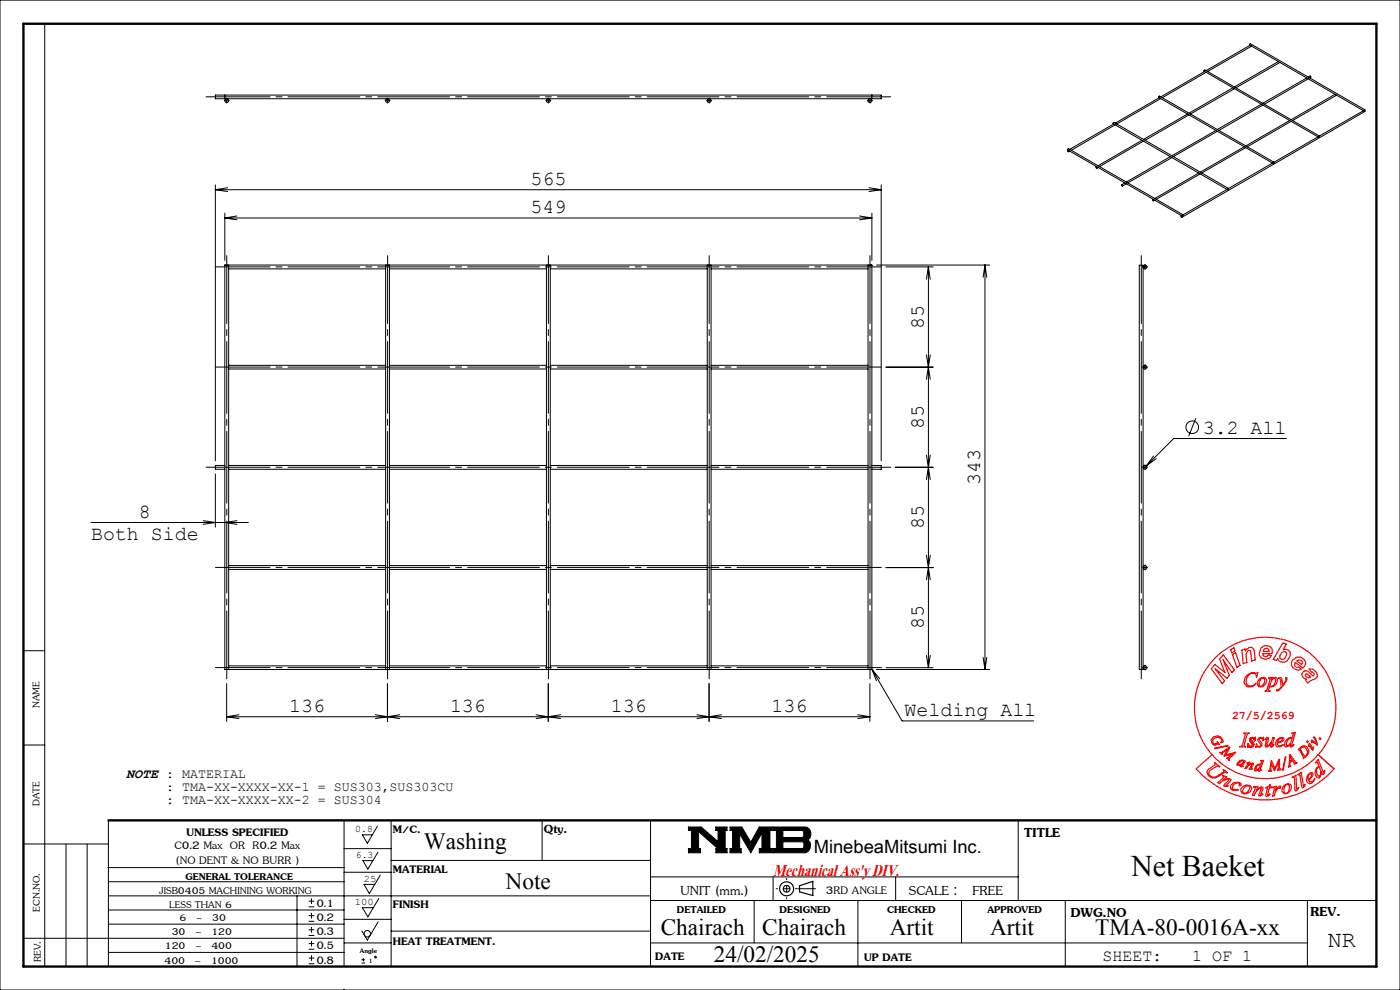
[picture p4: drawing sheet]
<svg xmlns="http://www.w3.org/2000/svg" width="297mm" height="210mm" viewBox="0 0 297 210" stroke-linecap="round" stroke-linejoin="round" font-family="sans-serif">
<g fill="none" stroke="#000" stroke-width=".21">
<path d="M0 0h297v210h-297zM9.5 5v200M255.6 15.2l-9.4 5.4M255.9 15.3l-9.3 5.4M261.5 18.6l-9.3 5.4M261.9 18.8l-9.3 5.4M265.2 9.6l-9.3 5.4M265.5 9.8l-9.3 5.4M271.2 13l-9.3 5.4M271.5 13.3l-9.3 5.3M277.2 16.5l-9.3 5.4M277.5 16.4l.5-.3 .1 .3-.3 .1"/>
<path d="M277.5 16.7l-9.3 5.4M283.2 20l-9.3 5.4M45.7 39.2v58.5M45.7 20.2h141.2v.7h-141.2zM47.7 20.2v.7M48 21.4h.2M48.1 21.2v.3M48.3 39.8l-2.6 .4M82.1 21.4h.2M82.2 21.2v.3M116.2 21.4h.3M116.3 21.2v.3"/>
<path d="M150.3 21.4h.3M150.4 21.2v.3M184.4 39.8l2.5 .4M184.4 21.4h.3M184.5 21.2v.3M185 20.2v.7M186.9 39.2v58.5M226.6 31.9h-.1M226.9 32.1l-.2 .1M232.5 35.4l.2 .1v.2zM232.6 35.3l-.1 .1M232.9 35.5l-.2 .2"/>
<path d="M236.3 26.3l-9.4 5.4M236.6 26.5l-9.3 5.4M238.6 38.8l-.7 .4M238.9 39l-.8 .5M242.3 29.8l-9.4 5.4M242.6 29.9l-9.3 5.4M245.9 20.7l-9.3 5.4M246.2 20.9l-9.3 5.4M248.3 33.2l-9.4 5.4M248.6 33.4l-9.3 5.4M251.9 24.2l-9.3 5.4M252.2 24.4l-9.3 5.4"/>
<path d="M254.3 36.7l-9.3 5.4M254.6 36.9l-9.3 5.4M257.9 27.7l-9.3 5.3M258.2 27.9l-9.3 5.3M260.6 40l-24.3-14-.2 .1v.1l24.3 14M263.9 31.1l-9.3 5.4M264.3 31.3l-9.4 5.4M267.6 22.1l-9.4 5.4M267.9 22.3l-9.3 5.4M269.9 34.6l-9.3 5.4M270.2 34.4l-24.2-14-.2 .1v.2l24.3 14M273.6 25.6l-9.3 5.4"/>
<path d="M273.9 25.7l-9.3 5.4M279.6 29l-9.3 5.4M279.8 28.8l.1 .1-.1 .2zM283.5 20.2l-9.3 5.4M289.2 23.5l-9.3 5.3-24.3-14-.2 .1v.2l24.3 14M289.4 23.3l.2 .1-.2 .2zM289.5 23.5v.2l-38.8 22.4M289.5 23.3l-24.3-14.1-.1 .1v.3l24.3 14M45.7 40.2h141.2M45.7 40.2l2.6 .4M47.7 45.2v10M47.7 46.2h137.3"/>
<path d="M47.7 46.2l2.6 .4M47.7 56.3h.8v85.7h-.8M48.5 57h33.3M50.3 45.8l-2.6 .4M81.8 56.3h.8v85.7h-.8zM82.6 57h33.3M115.9 56.3h.8v85.7h-.8zM116.7 57h33.3M150 56.3h.8v85.7h-.8zM150.8 57h33.4M182.4 45.8l2.6 .4M185 45.2v10"/>
<path d="M185 46.2l-2.6 .4M185 56.3h-.8v85.7h.8M185.9 56.2h24M186.9 40.2l-2.5 .4M188 56.6h9.9M197 56.6v85M197 56.6l.3 2.6M197 56.6l-.5 2.6M209 56.2v85.8M209 56.2l.3 2.6M209 56.2l-.4 2.6M241.7 56.3h.8v85.7h-.8z"/>
<path d="M242.8 56.6h.2M242.9 56.5v.3M244.7 42.3h-.2M245 42.5l-.3 .1M250.5 45.8l.2 .1v.2zM250.6 45.7l-.1 .1M250.9 45.5l-24.2-14-.2 .2 24.3 14.1M260.3 40.2l-9.3 5.4M260.5 40h.1l-.1 .2zM48.5 77.5h33.3M48.5 78.3h33.3M82.6 77.5h33.3"/>
<path d="M82.6 78.3h33.3M116.7 77.5h33.3M116.7 78.3h33.3M150.8 77.5h33.4M150.8 78.3h33.4M188 77.9h9.9M196.5 75.3l.5 2.6M197 77.9l.3 2.6M197 77.9l-.5 2.6M197.3 75.3l-.3 2.6M242.8 77.9h.2M242.9 77.7v.3"/>
<path d="M47.7 98.7h-2v.8h2M48.5 98.7h33.3M48.5 99.5h33.3M82.6 98.7h33.3M82.6 99.5h33.3M116.7 98.7h33.3M116.7 99.5h33.3M150.8 98.7h33.4M150.8 99.5h33.4M185 98.7h1.9v.8h-1.9M189.9 99.1h8M196.5 96.5l.5 2.6"/>
<path d="M197 99.1l.3 2.6M197 99.1l-.5 2.6M197.3 96.5l-.3 2.6M242.8 99.1h.2M242.9 99v.3M244.7 96.7l-1.5 2.1 2.1-1.5M253.7 88.7l-1.5 3.9M272.9 93h-23.9l-6.4 6.4M19.3 110.8h33.4M43.1 110.4l2.6 .4-2.6 .4M45.7 100.5v11.3M48.5 120h33.3"/>
<path d="M50.3 110.4l-2.6 .4 2.6 .4M82.6 120h33.3M116.7 120h33.3M150.8 120h33.4M196.5 117.8l.5 2.6M197.3 117.8l-.3 2.6M5 138h4.5M48.5 120.8h33.3M82.6 120.8h33.3M116.7 120.8h33.3M150.8 120.8h33.4M188 120.4h9.9"/>
<path d="M196.5 139l.5 2.6M197 120.4l.3 2.6M197 120.4l-.5 2.6M197.3 139l-.3 2.6M208.6 139.4l.4 2.6M209.3 139.4l-.3 2.6M242.8 120.4h.2M242.9 120.3v.2M5 158h4.5M47.7 142h.1M47.7 142v-85.8h137.3v85.8M47.7 142h137.3"/>
<path d="M48.1 145v8M48.1 152h136.4M48.1 152l2.6 .4M48.5 141.2h33.3M50.7 151.6l-2.6 .4M79.6 151.6l2.6 .4M82.2 152l2.6 .4M82.2 145v8M82.2 152l-2.6 .4M82.6 141.2h33.3M84.8 151.6l-2.6 .4M113.7 151.6l2.6 .4"/>
<path d="M116.3 152l-2.6 .4M116.3 145v8M116.3 152l2.6 .4M116.7 141.2h33.3M118.9 151.6l-2.6 .4M147.8 151.6l2.6 .4M150.4 152l2.6 .4M150.4 145v8M150.4 152l-2.6 .4M150.8 141.2h33.4M153 151.6l-2.6 .4M182 151.6l2.5 .4"/>
<path d="M184.5 145v8M184.5 152l-2.5 .4M185 141.9l6.4 11h27.9M185 141.9l1.6 2.1M185 141.9l.9 2.5M185 142h.1M185.9 142h24M188 141.6h9.9M242.8 141.6h.2M242.9 141.5v.2M5 179h18M14 179v26"/>
<path d="M18.5 179v26M23 174v31M73 174v31M80 175.3l-2.1 3.6-1-1.8h2.1M83 174v31M115 174v8.5M138 174v31M146 175.4h2.8l3.5 3.1v-2.3h-.5v-.8h2.4v.8h-.4v3.8h.4v.9h-2.3v-.9h.4l-4.1-3.6v3.6h.4v.9h-2.6v-.9h.7v-3.8h-.7zM154.9 175.4h2.5l1.9 3.2 1.8-3.2h2.7v.8h-.5v3.8h.5v.9h-2.7v-.9h.5v-3.3l-2.3 4.2-2.4-4v3.1h.3v.9h-2.3v-.9h.5v-3.8h-.5zM164.1 175.4h6.6a1.47 1.47 0 0 1 1.3 1.2 1.47 1.47 0 0 1-.7 1.6 1.48 1.48 0 0 1 .6 1.6 1.48 1.48 0 0 1-1.4 1.1h-6.4v-.9h.6v-3.8h-.6zM166.1 176.2h4.1l.3 .3v.8l-.3 .4h-4.1zM166.1 178.6h4.2l.2 .2 .1 .8-.3 .4h-4.2z"/>
<path d="M216 174v17M5 199h68M22.9 184h50.1M23 190h115M23 196h50M23 193h50M23 187h50M63 190v15M65.5 192.4h1.2M65.5 191.2h1.2M65.5 195.4h1.2M65.5 194.2h1.2"/>
<path d="M65.5 198.4h1.2M65.5 197.2h1.2M66.1 190.6v1.2M66.1 193.6v1.2M66.1 196.6v1.2M66.1 199.6v1.2M73 195h10M73 185h10M73 180h10M80.2 180.8l-2.2 3.6-1-1.8h2.1M80.2 195.5l-2.3 3.9-1.1-1.9M80.4 190.6l-2.4 3.9-1.1-2h2.3"/>
<path d="M80.7 185.6l-2.3 3.9-1.2-1.9h2.3M83 197.5h55M83 182.5h55M138 186h78M138 191h154M160 191v9M164 186v5M182 191v14M190 186v5M204 191v9M226 191v14M277.4 191v14"/>
<path d="M23 202h50M65.5 201.4h1.2M65.5 200.2h1.2M65.5 204.4h1.2M65.5 203.2h1.2M66.1 202.6v1.2M73 200h10M76.7 204.3h.7M76.7 203.6h.7M77.1 203.2v.7M138 200h139.4"/>
<circle cx="48.1" cy="21.4" r=".39"/>
<circle cx="82.2" cy="21.4" r=".39"/>
<circle cx="116.3" cy="21.4" r=".39"/>
<circle cx="150.4" cy="21.4" r=".39"/>
<circle cx="184.5" cy="21.4" r=".39"/>
<circle cx="226.6" cy="32" r=".13"/>
<circle cx="238.1" cy="39.3" r=".14"/>
<circle cx="270.2" cy="34.6" r=".13"/>
<circle cx="242.9" cy="56.6" r=".4"/>
<circle cx="244.6" cy="42.4" r=".13"/>
<circle cx="250.9" cy="45.7" r=".14"/>
<circle cx="242.9" cy="77.9" r=".39"/>
<circle cx="242.9" cy="99.1" r=".39"/>
<circle cx="252.9" cy="90.6" r="1.34"/>
<circle cx="242.9" cy="120.4" r=".4"/>
<circle cx="242.9" cy="141.6" r=".39"/>
<circle cx="77.9" cy="198.1" r=".68"/>
<circle cx="79.7" cy="203" r=".17"/>
</g>
<g fill="none" stroke="#000" stroke-width=".25">
<path d="M169.6 187.9l2.8-.9v3l-2.8-.8z"/>
<circle cx="166.9" cy="188.5" r="1.49"/>
<circle cx="166.9" cy="188.5" r=".7"/>
</g>
<g fill="none" stroke="#f00" stroke-width=".25">
<path d="M259.5 138.9l2.4 3.2-.6 .6-1.8-2.7 1.3 3.3-.5 .6-2.5-2 2 2.6-.5 .5-2.3-3.2 .7-.8 2.2 1.7-1.2-2.9zM261.1 137.8l.7-.4 .2 .7-.7 .4zM261.4 138.8l.7-.3 1 2.6-.7 .5zM263.5 137.9l.7-.2v.4l.9-.8h.5a2.85 2.85 0 0 1 .7 2.7l-.8 .2-.1-1.6a.47 .47 0 0 0-.5-.6l-.5 .7 .1 1.8-.8 .3zM267.5 137.5a1.34 1.34 0 0 1 1.4-.5 1.34 1.34 0 0 1 1 1.1v.5h-2l.1 .5 .5 .2 .3-.1 .3-.3 .7 .2-.5 .5-.8 .3-.9-.3-.4-.5-.1-.5zM268.1 137.7l.6-.2 .3 .1 .2 .6h-1.2zM271.9 138.5l.3-.3h.4l.3 .3v.5l-.3 .7-.4 .2h-.3l-.4-.3v-.5zM272.1 136.4l.8 .3-.7 1.1h.9l.6 .4v1l-.6 1a1.23 1.23 0 0 1-2.1-.5l-.2 .4-.7-.2zM257.5 156.3l.9-.2a1.65 1.65 0 0 1 1.1 1.3l-.5 .1 .3-.4-.2-.3-.5-.4-.9 .2-.4 .3v.7l.3 .3 .7-.3v-.3l.4 .6-.3-.1-.7 .3-.6-.5-.2-.7zM257.7 158.7l2.7-.6 .1 .1-2.7 .6zM258.8 159.6h.4l1.6-1.1-.7 1.7 2-.6-1.4 1.4 .1 .3-.6-.5 1.3-.9-1.7 .5 .5-1.4-1 .7-.1 .3zM263.9 155.5h1.1l-.4 .2-.6 2.2-.1 .3 .4 .2h-1.3l.5-.3 .6-2 .1-.5z"/>
<path d="M264.1 143.7a1.92 1.92 0 0 1 2.4-.9l.3-.1-.3 .9a.79 .79 0 0 0-.4-.8 .79 .79 0 0 0-1 .2 1.81 1.81 0 0 0-.5 2.3 1.34 1.34 0 0 0 1.9-.3 1.44 1.44 0 0 1-2.4 .2l-.2-.6zM265.3 156.6l1-.2-.1 .7-.1-.3-.4-.2-.3 .2 .6 1.1a.88 .88 0 0 1-1.2 .5l-.1 .1 .1-.7 .1 .4 .4 .2 .4-.2v-.3l-.6-.8zM267 156.6l1.1-.2-.1 .7-.2-.3-.4-.2-.2 .2 .6 1.1a.84 .84 0 0 1-1.3 .5l-.1 .1 .1-.7 .2 .4 .4 .2 .3-.2v-.3l-.6-.8zM267.1 144.1a.87 .87 0 0 1 .9-.4 .87 .87 0 0 1 .7 .7 1.33 1.33 0 0 1-1.3 1.3l-.5-.1a1.04 1.04 0 0 1 .2-1.5zM267.6 143.9l.4-.1 .3 .2a1.39 1.39 0 0 1-.9 1.6l-.2-.2a1.56 1.56 0 0 1 .4-1.5zM268.5 156.7l.4-.3 .2 .2-.4 1.6a2.08 2.08 0 0 0 1.3-1.7h.3l-.5 1.7 .5-.2-.6 .5-.2-.3 .3-.8a1.4 1.4 0 0 1-1.3 1.1 1.69 1.69 0 0 1 .2-1.6v-.2l-.3 .2zM268.7 156.7h.1M269.1 143.8v.1M269.1 143.9l.8-.2-.2 .4 .8-.4a.49 .49 0 0 1 .5 .5 1.31 1.31 0 0 1-1.7 1.4l-.2 .8 .3 .2h-1l.4-.3 .6-2.1v-.3zM269.8 144.2l.6-.3a.54 .54 0 0 1 .1 .8l-.3 .6-.5 .3-.4-.2zM271 156.9a.79 .79 0 0 1 .6-.5 .79 .79 0 0 1 .8 .4 1.55 1.55 0 0 1-1.4 .9l.1 .4 .3 .1 .8-.3a1.12 1.12 0 0 1-1.4 .5 1.14 1.14 0 0 1 .2-1.5zM271.2 143.9l.6-.2 .3 1.7 .1-.2a1.08 1.08 0 0 0 .6-1.1l-.1-.4 .3 .1a4.1 4.1 0 0 1-2.2 2.8v-.3l.4 .1 .6-.7-.2-1.6z"/>
<path d="M271.3 156.9l.6-.3 .2 .2a1.06 1.06 0 0 1-1.1 .7zM273.4 156.7l.4-.1 .2 .1a1.43 1.43 0 0 1-1 1.5 .83 .83 0 0 1 .2-1.1zM274.1 155.5l.7-.1-.8 2.8 .5-.2-.6 .5-.2-.2 .1-.5-.9 .7a.76 .76 0 0 1-.2-1.3l.2-.3a.8 .8 0 0 1 1.2-.3l.2-.7a.22 .22 0 0 0 .1-.3 .22 .22 0 0 0-.3 0zM274.2 140l.9-.6a1.44 1.44 0 0 1 1.9 1.5l-.6 .8-1.6-1.2-.2 .5 .2 .5h.8l.5 .5-.7 .2-.9-.3-.5-.8v-.5zM275.1 140.2l.4-.2 .6 .1 .2 .3-.2 .6zM275.4 159l1.2-.9 .7 .4 .4 .8a1.94 1.94 0 0 1-1.2 1.6v-.3l-.8-1.5zM275.9 158.8l.8-.4 .3 .3 .4 .9-.3 .6-.2 .2h-.2zM276.5 142.4a.97 .97 0 0 1 1.5 .4l.5 .6 .2-.1 .1-.3-.1-.2-.5-.3-.5-.6h.7l.8 .6 .3 .7a1.67 1.67 0 0 1-1.5 1.2l-.6 .5-.4-.6 .2-.2-.8-.5-.2-.5zM277 143l.2-.1 .9 .7-.6 .1-.5-.2zM277.2 157.2h.3v.3h-.3zM277.8 158.1l-.1 .3 .1-.7 .7 1 .2-.2-.2 .6-.7-1M278.7 156.4v-.1a2.01 2.01 0 0 1 .7 1.7l-1-.7-.2 .2 .1-.5 1 .6z"/>
<path d="M280 156.5l.2 .1-.1 .3-.2-.1zM257.1 160.1l-3.3 3a19.5 19.5 0 0 0 29.2 0l-3.4-3M257.1 160.1a15 15 0 0 1 .9-20.8 15 15 0 0 1 20.8 0 15 15 0 0 1 .8 20.8M257.1 160.1a15 15 0 0 0 22.5 0M257.6 161.8l1.2 .8-.6-.1-1.2 .7a.82 .82 0 0 0-.6 .8 .82 .82 0 0 0 .7 .8 2.73 2.73 0 0 0 2.4-1l.2-.3-.2-.3 .8 .8a.47 .47 0 0 0-.7 0l-1 .6a1.51 1.51 0 0 1-1.5 .4 1.51 1.51 0 0 1-1.1-1.3l.4-.5 1.4-1zM259.4 164.5l.8 .3-.7 .7 .3-.1a1.08 1.08 0 0 1 1.3-.1l-.1 .4-1 .9 .6 .1-.9 .1v-.4l1-1a2.14 2.14 0 0 0-2 .8l-.3-.2 1-.9a.3 .3 0 0 0 .2-.3 .3 .3 0 0 0-.2-.3zM261.5 166.2a1.35 1.35 0 0 1 1.8 .2v.1l-.3 .2a.26 .26 0 0 1-.1-.3 .26 .26 0 0 1 .2-.2h-.1a1.16 1.16 0 0 0-1.6 1l.4 .3h.9l-.5 .2-.7-.1-.4-.3-.1-.5zM263 161.4l.9-.1 .3 .2-.7 .9 .2 .2h-.6l.3-.4-1 .1v-.3zM263.2 161.5l.6-.1a.85 .85 0 0 1-1.1 .7zM263.6 166.9a1.07 1.07 0 0 1 1.1-.4 1.07 1.07 0 0 1 .8 .9 1.4 1.4 0 0 1-2.1 .7l-.2-.6zM264 167l.9-.4 .2 .3a1.43 1.43 0 0 1-1.2 1.4l-.3-.2v-.3zM264.5 161.8l.6-.1-.2 .6 .4-.3 .6-.2v.2l-.5 1.1h.3l-.6 .2 .5-1.2a1.46 1.46 0 0 0-1.2 .9h-.3l.7-1.1z"/>
<path d="M266 166.9l.8-.1-.3 1a1.52 1.52 0 0 1 1.4-.8v.3l-.5 1.4 .6-.3-.8 .5-.2-.2 .5-1.5a2.04 2.04 0 0 0-1.4 1.6l-.4-.1 .5-1.3a.32 .32 0 0 0-.2-.5zM266.8 162.3l.3-.1 .2 .2a.93 .93 0 0 1-.9 .9zM267.5 161.3h.5l-.7 2.1h.3l-.6 .2 .1-.5-.9 .4-.1-.3 .3-.7 .4-.3h.6l.3-.6zM268.6 167.1l.5-.3 .3-.4-.1 .6h.4v.1h-.4l-.4 1.6 .6-.3-.8 .6a.34 .34 0 0 1-.1-.6l.3-1.3zM269.7 161.4l-.3 1.9-.3 .3 .6-.1-.1-.1 .1-1.4 .6 1.5 .8-1.7 .1 1.3-.2 .3 .7-.1v-.2h-.2l-.1-2-1 1.9-.6-1.6M271.5 167.2l.2-.3-.2-.2a1.69 1.69 0 0 0-1 1.2l.3-1.1-.9 .2 .4 .1-.3 1.8 .4-.1a2.15 2.15 0 0 1 .9-1.7l.2 .1M272.4 166.6a.9 .9 0 0 1 1.6 .1 1.43 1.43 0 0 1-1.6 1.7l-.4-.5a1.44 1.44 0 0 1 .4-1.3zM272.7 160.6h.1l-.6 2.7h-.1zM272.7 166.6l.3-.2h.4a1.4 1.4 0 0 1-.5 1.9l-.3-.1a1.57 1.57 0 0 1 .1-1.6zM273.6 160.1l1.2 1.6 .3 .1-.5 .3-.3-.6h-.2l-.5 .3v.4l.2 .3-.5 .2zM273.7 160.5l.4 .7-.3 .3-.2-.1zM274.1 164.9l.8-.4 .2 2.9h.1l.2-.4h.1l-.5 .7-.1 .1-.2-.3-.1-2.6z"/>
<path d="M275.3 164.3l.7-.5 .5 3 .4-.4-.4 .7h-.3l-.4-2.8zM277.6 164.3l.6-.4 .3 .1a1.51 1.51 0 0 1-.9 1.6l.4 .3 .4-.1 .5-.7a1.27 1.27 0 0 1-1.1 1.2l-.5-.3a1.58 1.58 0 0 1 .3-1.7zM277.6 164.4l.5-.3a.92 .92 0 0 1-.5 1.3l-.1-.7zM279.5 162.9l.3-.1a1.46 1.46 0 0 1 .2 1.8h-.2a1.4 1.4 0 0 1-.3-1.7zM279.6 161.1l1.2 2.8 .3-.5-.1 .4-.3 .5-.2-.1-.2-.6v.6l-.3 .7a.47 .47 0 0 1-.7-.1 1.58 1.58 0 0 1 .3-2.1h.3l-.3-.8a.24 .24 0 0 0-.2-.3 .24 .24 0 0 0-.3 .2z"/>
</g>
<path d="M164.7 188.5h4.3M166.9 186.3v4.4" fill="none" stroke="#000" stroke-width=".21" stroke-dasharray="15.2 1.3 1.3 1.3" stroke-dashoffset="15"/>
<g fill="none" stroke="#000" stroke-width=".21" stroke-dasharray="15.2 1.3 1.3 1.3">
<path d="M47.9 21.3h-.3M48.1 21.1v-.3M48.1 21.6v.3M48.4 21.3h.2M82 21.3h-.3M82.2 21.1v-.3M82.2 21.6v.3M82.5 21.3h.2M116.1 21.3h-.3M116.3 21.1v-.3M116.3 21.6v.3M116.6 21.3h.3"/>
<path d="M150.2 21.3h-.3M150.4 21.1v-.3M150.4 21.6v.3M150.7 21.3h.3M184.3 21.3h-.3M184.6 21.1v-.3M184.6 21.6v.3M184.8 21.3h.3M242.7 56.6h-.3M242.9 56.4v-.3M242.9 56.9v.2M243.2 56.6h.2"/>
<path d="M242.7 77.9h-.3M242.9 77.6v-.3M242.9 78.1v.3M243.2 77.9h.2M242.7 99.1h-.3M242.9 98.9v-.3M242.9 99.4v.2M243.2 99.1h.2M242.7 120.4h-.3M242.9 120.1v-.3M242.9 120.6v.3M243.2 120.4h.2"/>
<path d="M242.7 141.6h-.3M242.9 141.4v-.3M242.9 141.9v.2M243.2 141.6h.2M169.2 188.5h3.8"/>
</g>
<path d="M5 5h287v200h-287zM23 174h269M73 210v.1" fill="none" stroke="#000" stroke-width=".5"/>
<path d="M146 175.4v.8h.7v3.8h-.7v.9h2.6v-.9h-.4v-3.6l4.1 3.6h-.4v.9h2.3v-.9h-.4v-3.8h.4v-.8h-2.4v.8h.5v2.3l-3.5-3.1zM154.9 175.4v.8h.5v3.8h-.5v.9h2.3v-.9h-.3v-3.1l2.4 4 2.3-4.2v3.3h-.5v.9h2.7v-.9h-.5v-3.8h.5v-.8h-2.7l-1.8 3.2-1.9-3.2zM166.1 178.6h4.2l.2 .2 .1 .8-.3 .4h-4.2zM164.1 175.4v.8h.6v3.8h-.6v.9h6.9l.6-.5 .3-.8-.1-1-.5-.4a1.47 1.47 0 0 0 .7-1.6 1.47 1.47 0 0 0-1.3-1.2zM166.1 176.2h4.1l.3 .3v.8l-.3 .4h-4.1z" fill-rule="evenodd" fill="#000"/>
<path d="M43.7 20.5h145.3M43.7 99.1h145.3" fill="none" stroke="#000" stroke-width=".21" stroke-dasharray="15.2 1.3 1.3 1.3" stroke-dashoffset="1.7"/>
<path d="M48.1 144v-89.8M82.2 144v-89.8M116.3 144v-89.8M150.4 144v-89.8M184.6 144v-89.8M242.1 144v-89.8" fill="none" stroke="#000" stroke-width=".21" stroke-dasharray="15.2 1.3 1.3 1.3" stroke-dashoffset=".8"/>
<path d="M45.7 56.6h141.3M45.7 77.9h141.3M45.7 120.4h141.3M45.7 141.6h141.3" fill="none" stroke="#000" stroke-width=".21" stroke-dasharray="15.2 1.3 1.3 1.3" stroke-dashoffset="3.7"/>
<text font-size="6.3" x="240" y="185.8">Net Baeket</text>
<text font-size="5.5" fill="#f00" x="164" y="185.7">Mechanical Ass'y DIV.</text>
<g font-size="4.9">
<text x="89.9" y="180.1">Washing</text>
<text x="107.3" y="188.6">Note</text>
<text x="140.2" y="198.3">Chairach</text>
<text x="161.7" y="198.3">Chairach</text>
<text x="188.8" y="198.3">Artit</text>
<text x="210" y="198.3">Artit</text>
<text x="232.3" y="198.3">TMA-80-0016A-xx</text>
<text x="281.7" y="200.9">NR</text>
<text x="151.4" y="204">24/02/2025</text>
</g>
<g font-size="4.2">
<text x="112.5" y="39.2">565</text>
<text x="112.5" y="45.2">549</text>
<text x="196" y="69.8" transform="rotate(-90 196 69.8)">85</text>
<text x="196" y="91" transform="rotate(-90 196 91)">85</text>
<text x="255.2" y="92">3.2 All</text>
<text x="208" y="102.9" transform="rotate(-90 208 102.9)">343</text>
<text x="29.5" y="109.8">8</text>
<text x="196" y="112.3" transform="rotate(-90 196 112.3)">85</text>
<text x="19.3" y="114.6">Both Side</text>
<text x="196" y="133.5" transform="rotate(-90 196 133.5)">85</text>
<text x="61.4" y="151">136</text>
<text x="95.5" y="151">136</text>
<text x="129.6" y="151">136</text>
<text x="163.7" y="151">136</text>
<text x="191.9" y="151.9">Welding All</text>
<text x="217.3" y="177.6">TITLE</text>
<text x="144.4" y="189.8">UNIT (mm.)</text>
<text x="192.8" y="189.8">SCALE :</text>
<text x="206.3" y="189.8">FREE</text>
<text x="227.2" y="194.4">DWG.NO</text>
<text x="278" y="194.3">REV.</text>
</g>
<g font-size="3.9">
<text x="115.4" y="176.8">Qty.</text>
<text x="172.6" y="181">MinebeaMitsumi Inc.</text>
</g>
<g font-size="3.5">
<text x="39.5" y="177.4">UNLESS SPECIFIED</text>
<text x="83.3" y="176.7">M/C.</text>
<text x="37" y="180.2">C0.2 Max OR R0.2 Max</text>
<text x="37.2" y="183.3">(NO DENT &amp; NO BURR )</text>
<text x="83.3" y="185.2">MATERIAL</text>
<text x="175.2" y="189.7">3RD ANGLE</text>
<text x="67.1" y="192.3">0.1</text>
<text x="67.1" y="195.4">0.2</text>
<text x="83.3" y="192.6">FINISH</text>
<text x="67.1" y="198.4">0.3</text>
<text x="67.1" y="201.3">0.5</text>
<text x="83.3" y="200.5">HEAT TREATMENT.</text>
<text x="139" y="203.7">DATE</text>
<text x="183.3" y="203.9">UP DATE</text>
<text x="233.9" y="203.8">SHEET:</text>
<text x="252.9" y="203.8">1 OF 1</text>
<text x="67.1" y="204.4">0.8</text>
</g>
<g font-size="3.2">
<text x="8.4" y="150.2" transform="rotate(-90 8.4 150.2)">NAME</text>
<text x="8.4" y="171" transform="rotate(-90 8.4 171)">DATE</text>
<text x="33.8" y="189.5">JISB0405 MACHINING WORKING</text>
<text x="39.4" y="186.6">GENERAL TOLERANCE</text>
<text x="8.4" y="193.4" transform="rotate(-90 8.4 193.4)">ECN.NO.</text>
<text x="35.9" y="192.7">LESS THAN 6</text>
<text x="38.1" y="195.3">6 ~ 30</text>
<text x="143.6" y="193.7">DETAILED</text>
<text x="165.4" y="193.7">DESIGNED</text>
<text x="188.2" y="193.7">CHECKED</text>
<text x="209.5" y="193.7">APPROVED</text>
<text x="35" y="201.3">120 ~ 400</text>
<text x="36.4" y="198.3">30 ~ 120</text>
<text x="8.7" y="204.1" transform="rotate(-90 8.7 204.1)">REV.</text>
<text x="34.9" y="204.5">400 ~ 1000</text>
</g>
<text font-size="2.9" x="26.8" y="164.9">NOTE : MATERIAL</text>
<g font-size="2.8">
<text x="35.2" y="167.8">: TMA-XX-XXXX-XX-1 = SUS303,SUS303CU</text>
<text x="35.2" y="170.6">: TMA-XX-XXXX-XX-2 = SUS304</text>
</g>
<text font-size="2.5" fill="#f00" x="261.4" y="152.6">27/5/2569</text>
<g font-size="2.1">
<text x="75.4" y="176.6">0.8</text>
<text x="75.5" y="182">6.3</text>
<text x="77.2" y="187.1">25</text>
<text x="75.3" y="192">100</text>
<text x="76.4" y="202.2">Angle</text>
<text x="78.2" y="204.3">1</text>
</g>
</svg>
